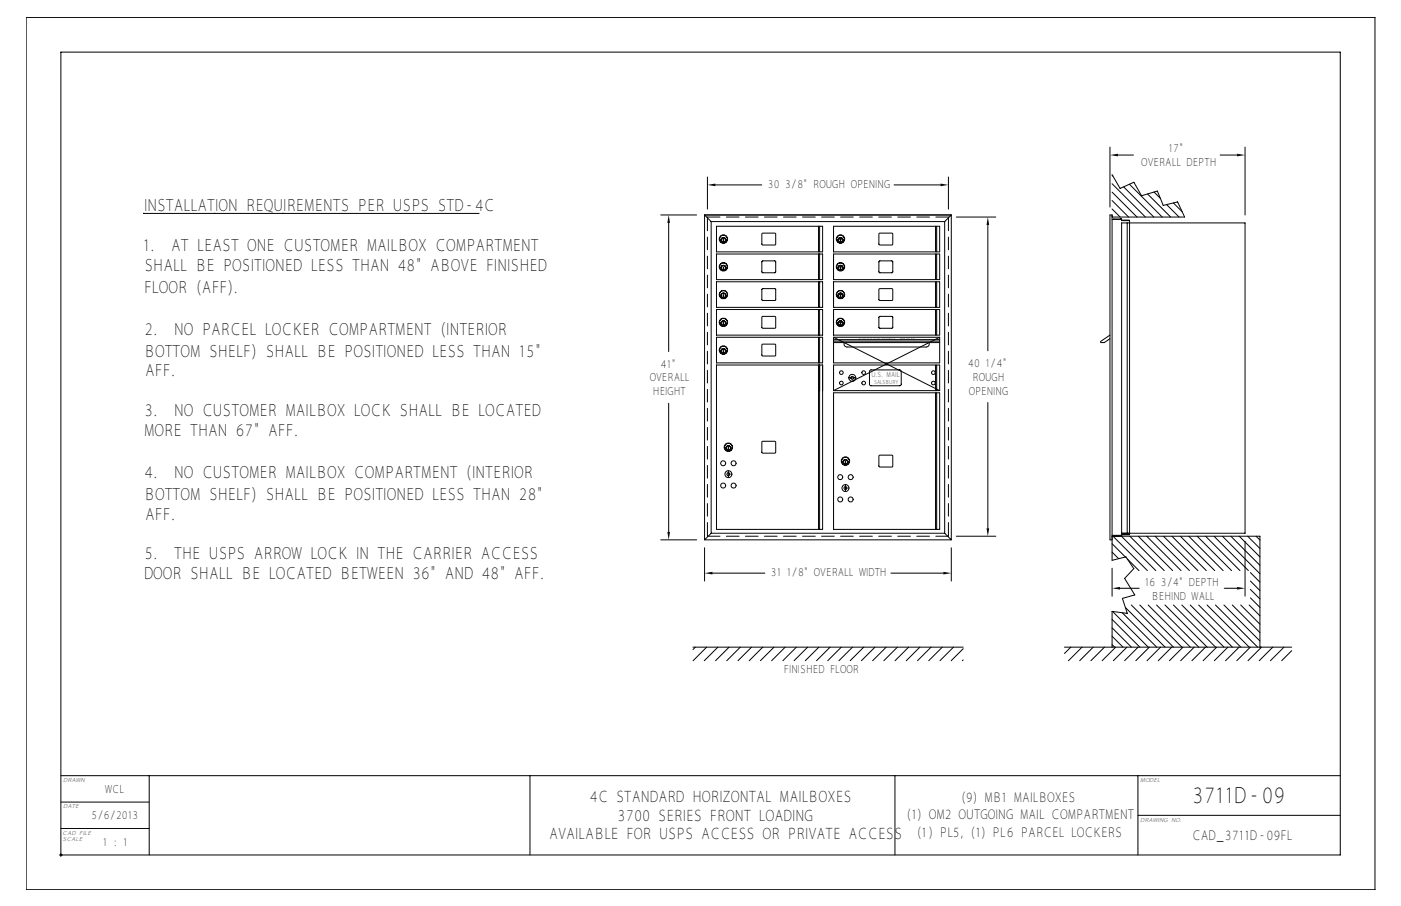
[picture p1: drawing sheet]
<svg xmlns="http://www.w3.org/2000/svg" width="432mm" height="279mm" viewBox="0 0 432 279" stroke-linecap="round" stroke-linejoin="round" font-family="sans-serif">
<g fill="none" stroke="#000" stroke-width=".31">
<path d="M8.1 5.4h415.7v269h-415.7zM218 54.6v9.9M220.5 57h14.3M275.6 57h14.3M292.3 54.6v9.9M342.1 45.4v18.5M342.8 59.3l7.6 7.6M342.8 56.7l10.2 10.2M342.8 54.1l.2 .3M342.8 53.9l2.4 4.2 4.3-1.9 2.3 4.2 4.9-1.5 1.8 4.5 4.5-1.1 2.1 4.6h-22.3M344.5 47.8h4.8M346.3 57.6l9.3 9.3"/>
<path d="M348.1 56.8l10.1 10.1M353.7 59.8l7.1 7.1M355.7 59.2l1.9 2M376.1 47.8h5.2M383.7 45.4v20.9M44.4 65.8h-.3h103.7M203.6 66.3h11.1M206.1 68.7v39.7M217.2 66.3h76v100.2l-2-2.1M217.2 66.3h76l-2 2M217.2 66.3v100.2M217.2 66.3l2 2"/>
<path d="M218 66.9v.3M219.2 68.3v96.1h72M219.2 68.3h72M220.8 69.8h32.7v7.9h-32.7zM220.8 78.3h32.7v7.9h-32.7zM222.9 73.8l.1 .7zM234.9 72h4.1v3.5h-4.1zM252.3 69.8v7.9M252.3 78.3v7.9M252.6 69.8v7.9M252.6 78.3v7.9M256.9 69.8h32.7v7.9h-32.7z"/>
<path d="M256.9 78.3h32.7v7.9h-32.7zM258.6 73.7h.9M259 73.8v.7l.1-.7M259 73.2v1M271 72h4.1v3.5h-4.1zM288.3 69.8v7.9M288.3 78.3v7.9M288.7 69.8v7.9M288.7 78.3v7.9M291.2 68.3v96.1M292.3 66.9v.3M294.8 66.9h12.1"/>
<path d="M304.5 69.4v38.8M342.8 64.4l2.4 2.5M342.8 61.8l5 5.1M343.3 67.7v-.2h2.4v.5h2.4M345.4 67.5v.2M345.4 67.5v.2h-2.6M345.7 68.7h38v95.7h-38zM346 68v-.1h2.1v.1M347.4 68.7v95.7M348.1 68v96.9h-2.1v-.2M359.6 63.1l3.8 3.8M361.6 62.6l2.7 2.7"/>
<path d="M220.8 86.9h32.7v7.9h-32.7zM220.8 95.5h32.7v7.9h-32.7zM222.9 90.9l.1 .7zM222.9 82.3l.1 .8zM222.9 99.5l.1 .7zM234.9 89.1h4.1v3.5h-4.1zM234.9 80.5h4.1v3.5h-4.1zM234.9 97.7h4.1v3.4h-4.1zM252.3 86.9v7.9M252.3 95.5v7.9M252.6 86.9v7.9M252.6 95.5v7.9"/>
<path d="M256.9 86.9h32.7v7.9h-32.7zM256.9 95.5h32.7v7.9h-32.7zM258.6 90.8h.9M258.6 82.3h.9M258.6 99.4h.9M259 90.9l.1 .7zM259 82.3l.1 .8zM259 99.5l.1 .7zM259 81.8v1M259 90.4v.9M259 98.9v1M271 89.1h4.1v3.5h-4.1z"/>
<path d="M271 80.5h4.1v3.5h-4.1zM271 97.7h4.1v3.4h-4.1zM288.3 86.9v7.9M288.3 95.5v7.9M288.7 86.9v7.9M288.7 95.5v7.9M220.8 112.6v50.7h32.7v-50.7M220.8 104h32.7v7.9h-32.7zM220.8 112.6h32.7M220.8 112.6v7.9M222.9 108l.1 .7zM234.9 106.2h4.1v3.5h-4.1z"/>
<path d="M252.3 104v7.9M252.3 112.6v50.7M252.6 104v7.9M252.6 112.6v50.7M253.5 112.6v7.9M256.9 105.6h32.7M256.9 104v7.9h32.7v-7.9M256.9 104l32.7 16.5M256.9 105.2h32.7M256.9 104.7h32.7M256.9 104h32.7M260.2 105.6a.95 .95 0 0 0 .9 1.4h24.4a.95 .95 0 0 0 .8-1.4"/>
<path d="M261.6 116.5h2.1M268.1 114.2l9.4-.1 .3 .5-.1 4.1-.4 .3-9-.1-.3-.4zM288.3 112.6v7.9M288.7 112.6v7.9M289.6 104l-32.7 16.5M342.1 103.4l-2.9 2.1 1.1 .1 1.8-1.1M206.1 124.4v39.6M224.4 138l.2 .7zM234.9 136.2h4.1v3.5h-4.1zM256.9 120.5v-7.9h32.7v7.9M256.9 121.1h32.7v42.2h-32.7zM256.9 120.5h32.7"/>
<path d="M288.3 121.1v42.2M288.7 121.1v42.2M304.5 124.1v38.8M224.5 145.2v2.1M260.5 142.2l.1 .8zM260.6 149.4v2.2M271 140.5h4.1v3.4h-4.1zM203.6 166.5h11.1M217.2 168.9v10.3M218 165.1v.3M219.2 164.4l-2 2.1h76M219.6 176.8h16.1"/>
<path d="M274.6 176.8h16.1M292.3 165.1v.3M293.2 168.9v10.3M294.8 165.4h12.1M342.8 166.5h-.7v-100.2h.7v106.5l4.2-1.1 2.5 3.7-2.9 3 3.1 5.1-3.8 1 1.6 4.7-4.7-.7v11.1M342.8 170.3l2 2M342.8 167.7l4.1 4.1M342.8 175.2v8.7M342.8 165.4h45.5v34.2M343 165.4l10.6 10.6M343.3 165.1v.2h2.1v-.2M345.6 165.4l10.6 10.6"/>
<path d="M347.4 172.3l3.6 3.7M348.1 164.7h-2.4v.6l-2.9-.2M348.2 165.4l10.6 10.6M350.8 165.4l10.6 10.6M353.4 165.4l10.6 10.6M356 165.4l10.6 10.6M358.6 165.4l10.6 10.6M361.2 165.4l10.6 10.6M363.8 165.4l10.6 10.6M366.4 165.4l10.6 10.6M369 165.4l10.6 10.6M371.6 165.4l10.6 10.6"/>
<path d="M374.2 165.4l10.6 10.6M376.8 165.4l11.5 11.5M379.4 165.4l8.9 8.9M381.9 165.4l6.4 6.3M383.7 166.9v17M384.5 165.4l3.8 3.7M385.4 179.2l2.9 2.9M385.4 176.6l2.9 2.9M387.1 165.4l1.2 1.2M213.6 199.6h83.3M214.3 199.6l-.7 .7M217.8 199.6l-4.2 4.2"/>
<path d="M221.3 199.6l-4.2 4.2M224.7 199.6l-4.2 4.2M228.2 199.6l-4.2 4.2M231.6 199.6l-4.2 4.2M235.1 199.6l-4.2 4.2M238.5 199.6l-4.1 4.2M242 199.6l-4.2 4.2M245.5 199.6l-4.2 4.2M248.9 199.6l-4.2 4.2M252.4 199.6l-4.2 4.2M255.8 199.6l-4.1 4.2M259.3 199.6l-4.2 4.2"/>
<path d="M262.8 199.6l-4.2 4.2M266.2 199.6l-4.2 4.2M269.7 199.6l-4.2 4.2M273.1 199.6l-4.2 4.2M276.6 199.6l-4.2 4.2M280 199.6l-4.1 4.2M283.5 199.6l-4.2 4.2M287 199.6l-4.2 4.2M290.4 199.6l-4.2 4.2M293.9 199.6l-4.2 4.2M328.1 199.6h70M330 199.6l-1.9 1.9"/>
<path d="M333.5 199.6l-4.2 4.2M336.9 199.6l-4.1 4.2M340.4 199.6l-4.2 4.2M342.8 198.8l.7 .8M342.8 196.2l3.3 3.4M342.8 193.6l5.9 6M342.8 191l8.5 8.6M342.9 188.6l11 11M343.9 199.6l-4.2 4.2M345.2 181.4h5.9M345.9 189l10.6 10.6M346.8 187.3l12.3 12.3"/>
<path d="M347.3 199.6l-4.2 4.2M348.7 186.6l13 13M350.8 199.6l-4.2 4.2M351.3 186.6l13 13M353.9 186.6l13 13M354.2 199.6l-4.1 4.2M356.5 186.6l13 13M357.7 199.6l-4.2 4.2M359.1 186.6l13 13M361.2 199.6l-4.2 4.2M361.7 186.6l13 13M364.2 186.6l13 13"/>
<path d="M364.6 199.6l-4.2 4.2M366.8 186.6l13 13M368.1 199.6l-4.2 4.2M369.4 186.6l13 13M371.5 199.6l-4.2 4.2M372 186.6l13 13M374.6 186.6l13 13M375 199.6l-4.2 4.2M377.2 186.6l11.1 11.1M377.3 181.4h4M378.4 199.6l-4.1 4.2M379.8 186.6l8.5 8.5"/>
<path d="M381.9 199.6l-4.2 4.2M382.4 186.6l5.9 5.9M385 186.6l3.3 3.3M385.4 199.6l-4.2 4.2M385.4 184.4l2.9 2.9M385.4 181.8l2.9 2.9M388.8 199.6l-4.2 4.2M392.3 199.6l-4.2 4.2M395.7 199.6l-4.1 4.2M296.9 200.1l-3.7 3.7M296.9 203.5l-.3 .3M398.1 200.7l-3.1 3.1"/>
<path d="M18.8 239.2h394.3M46 239.2v24.5M163.3 239.2v24.5M275.8 239.2v24.5M350.7 239.2v24.5M18.8 247.4h27.2M18.8 255.5h27.2M53.8 243.6l.7-.5 1.2-.3h55.3a2.68 2.68 0 0 1 2.7 2.7v6.3a2.68 2.68 0 0 1-2.7 2.7h-55.3a2.68 2.68 0 0 1-2.7-2.7v-6.7zM54.1 243.9l.5-.4 1.1-.3h55.3a2.29 2.29 0 0 1 2.3 2.3v6.3a2.29 2.29 0 0 1-2.3 2.3h-55.3a2.29 2.29 0 0 1-2.3-2.3v-6.7zM54.3 244.1l1.4-.5h55.3a1.91 1.91 0 0 1 1.9 1.9v6.3a1.91 1.91 0 0 1-1.9 1.9h-55.3a1.91 1.91 0 0 1-1.9-1.9v-6.3zM55 244.8l.7-.3h55.3l.6 .3 .3 .7v6.3l-.3 .7-.6 .3h-55.3l-.7-.3-.3-.7v-6.3zM55.1 246.4h1.7"/>
<path d="M55.1 249.4h5.9M55.1 249.8h1.2M55.1 250.2h1.3M55.1 250.6h1.4M55.1 251h1.8M55.1 246.8h1.4M55.1 247.1h1.3M55.1 247.5h1.2M55.1 247.9h1.2M55.1 248.3h1.3M55.1 248.7h1.4M55.1 249.1h1.7"/>
<path d="M55.1 251.4h56.5M55.1 251.7h56.5M55.1 245.6h56.5M55.1 246h56.5M55.2 252.1h56.3M55.2 245.2h56.3M55.6 252.4h55.5M55.6 244.9h55.5M55.7 244.9l-.4 .2-.2 .4v6.3l.2 .4 .4 .2M56.3 247.5a1.55 1.55 0 0 0 1.4 2M56.3 249.4a1.48 1.48 0 0 0 1.4 1.9M56.5 249.4l.2 1 .7 .6h3.9a1.52 1.52 0 0 0 1.3-1.5 1.52 1.52 0 0 0-1.3-1.4h-2.9l-.3-.3 .3-.3h2.3l.3 .4h1.5l-.1-1-.5-.5-4.2-.1a1.52 1.52 0 0 0-1.2 1.5 1.52 1.52 0 0 0 1.2 1.4h3l.3 .3-.3 .3h-2.3l-.3-.4"/>
<path d="M57.7 246.1a1.4 1.4 0 0 0-1.4 1.4M58.3 249.8h2.5M58.3 247.8h2.4M61.3 246.1a1.4 1.4 0 0 1 1.4 1.4M62.2 246.4h2.3M62.4 248.3h1.1M62.5 246.8h1.8M62.6 248.7h.7M62.7 247.1h1.4M62.7 249.1h.4M62.7 247.5h1.2M62.7 247.9h1"/>
<path d="M64.2 251.1l.5-.9h2.6l.5 .9M64.3 251h3.4M64.5 250.6h3M64.6 246.2l-1.9 3.5-.1-1.1-.5-.5h.6v-.6M64.8 246.3h2.4l2.5 4.7h-1.7l-.7-1.2h-2.7l-.6 1.2h-1.8zM66 247.7l.3 .6h-.6zM66 247.3l.7 1.4h-1.5zM67.4 246.2l2.3 4.4v-4.3M67.5 246.4h2.2M67.7 246.8h2M67.9 247.1h1.8M68.1 247.5h1.6"/>
<path d="M68.3 247.9h1.4M68.5 248.3h1.2M68.7 248.7h1M68.9 249.1h.8M69.1 249.4h.6M69.3 249.8h.4M69.9 246.3h1.5v3.5h3.9v1.2h-5.4zM71.6 246.8h3.9M71.6 247.1h3.7M71.6 247.5h3.7M71.6 247.9h3.7M71.6 248.3h3.7"/>
<path d="M71.6 248.7h3.8M75.3 247.5v.8l.4 .8h-4.1M75.5 251v-.4l.5 .5 .7 .2M75.8 246.4h-4.2v3h3.7M75.8 246.6l.9-.3h3.9l.7 .6 .2 1h-1.6l-.3-.4h-2.3l-.3 .3 .3 .3h3a1.52 1.52 0 0 1 1.2 1.4 1.52 1.52 0 0 1-1.2 1.5l-4.2-.1-.4-.5-.2-1h1.5l.3 .4h2.3l.3-.3-.3-.3h-2.9a1.56 1.56 0 0 1-.9-2.6zM76.7 246.1a1.4 1.4 0 0 0-1.4 1.4M77.2 249.8h2.6M77.4 249.4h2.2M77.5 247.9h2.1M80.3 246.1a1.4 1.4 0 0 1 1.4 1.4M81.1 251h1.1M81.2 246.4h1"/>
<path d="M81.3 248.3h.9M81.5 250.6h.7M81.5 246.8h.7M81.6 248.7h.6M81.6 250.2h.6M81.6 247.1h.6M81.7 249.1h.5M81.7 247.5v.6h-.7a1.77 1.77 0 0 1 .7 1.8 1.77 1.77 0 0 1-1.4 1.4M81.7 249.4h.5M81.7 249.8h.5M81.7 247.5h.5M81.7 247.9h.5"/>
<path d="M82.2 246.3v4.7M84 249.2h2.6l.3 .4-.3 .3h-2.6zM84 247.4h2.6l.3 .3-.3 .4h-2.6zM84.2 247.6l2.5 .1-2.5 .2zM86.6 249.7v-.3h-2.4v.3h2.4M87.1 246.3a1.44 1.44 0 0 1 1 2.3 1.49 1.49 0 0 1-.9 2.4h-4.8v-4.7h4.8M87.1 246.1a1.4 1.4 0 0 1 1.4 1.4M88 246.4h1.2M88.1 251h1.7M88.3 246.8h.9M88.4 250.6h1M88.5 248.3h.7"/>
<path d="M88.5 248.7h.7M88.5 247.1h.7M88.5 247.9h.7M88.5 247.9l-.1 .6a1.69 1.69 0 0 1-1.2 2.8M88.5 247.5h.7M88.5 247.5v.4M88.6 250.2h.7M88.6 249.1h.6M88.6 249.4h.6M88.6 249.8h.6M89.2 246.3v3.5a1.4 1.4 0 0 0 1.4 1.5M89.4 246.3h1.6v3.3l.3 .3 3-.1 .1-3.5h1.5l-.1 4.1-.5 .5-.6 .1-4.7-.1-.4-.5-.2-.6z"/>
<path d="M91.2 246.3l.1 3.4h2.9v-3.4M91.2 246.4h3M91.2 249.4h3M91.2 246.8h3M91.2 247.1h3M91.2 247.5h3M91.2 247.9h3M91.2 248.3h3M91.2 248.7h3M91.2 249.1h3M95.6 251h1.2M95.9 250.6h.9"/>
<path d="M96.1 250.2h.7M96.1 246.3v3.5a1.4 1.4 0 0 1-1.4 1.5M96.1 246.4h.7M96.1 249.4h.7M96.1 249.8h.7M96.1 246.8h.7M96.1 247.1h.7M96.1 247.5h.7M96.1 247.9h.7M96.1 248.3h.7M96.1 248.7h.7M96.1 249.1h.7"/>
<path d="M96.8 246.3v4.7M98.6 247.4h2.7l.2 1.1-.3 .2h-2.6zM98.8 247.6h2.4l.1 .8-2.5 .1zM98.8 250.2h2.5M98.8 250.6h2.5M98.8 251h2.5M98.8 247.9h2.5M98.8 248.3h2.5M101.3 250.2l-2.5-.1v.9M101.3 250.2v.8M101.8 246.1a1.4 1.4 0 0 1 1.4 1.4M102.9 246.4l2.7 3.2v1.4"/>
<path d="M103 248.6v.2a.48 .48 0 0 0-.3 .5 .48 .48 0 0 0 .3 .4v1.3h-1.5v-.9l-.3-.3h-2.6v1.2h-1.5v-4.7h4.7l.9 .3a2.15 2.15 0 0 1 .3 2M103 246.3h2.1l1.5 1.8 1.6-1.8h2l-2.8 3.2v1.5h-1.6v-1.5zM103.1 249.4h2.4M103.1 249.1h2.1M103.2 247.1h.3M103.2 249.8h2.4M103.2 248.6l-.2 .7 .2 1.7M103.2 250.2h2.4M103.2 250.6h2.4M103.2 251h2.4M103.2 247.5h.6M103.2 247.9h1"/>
<path d="M103.2 248.3h1.3M103.2 247.5v1.2h1.6M105.2 246.1l1.4 1.6 1.4-1.6M105.4 246.4h2.4M105.8 246.8h1.7M106.1 247.1h1M106.4 247.5h.4M107.6 249.8h4M107.6 250.2h4M107.6 250.6h4M107.6 251h4M107.7 249.4h3.9"/>
<path d="M108 249.1h3.6M108.4 248.7h3.2M108.7 248.3h2.9M109 247.9h2.6M109.4 247.5h2.2M109.7 247.1h1.9M110 246.8h1.6M111 244.9l.4 .2 .2 .4v6.3l-.2 .4-.4 .2M111.6 246.4h-1.2l-2.8 3.2v1.4M350.7 251.4h62.4M18.3 263.7h394.8v-247.6h-394.3v248.1"/>
<circle cx="223" cy="73.7" r="1.19"/>
<circle cx="223" cy="74" r=".7"/>
<circle cx="223" cy="73.7" r="1.28"/>
<circle cx="223" cy="74" r=".76"/>
<circle cx="223" cy="74" r=".73"/>
<circle cx="259" cy="73.7" r="1.28"/>
<circle cx="259" cy="74" r=".76"/>
<circle cx="259" cy="74" r=".7"/>
<circle cx="259" cy="74" r=".73"/>
<circle cx="259" cy="73.7" r="1.19"/>
<circle cx="223" cy="99.7" r=".73"/>
<circle cx="223" cy="82.3" r="1.19"/>
<circle cx="223" cy="99.4" r="1.19"/>
<circle cx="223" cy="90.8" r="1.19"/>
<circle cx="223" cy="99.7" r=".7"/>
<circle cx="223" cy="82.3" r="1.28"/>
<circle cx="223" cy="99.4" r="1.28"/>
<circle cx="223" cy="90.8" r="1.28"/>
<circle cx="223" cy="82.6" r=".73"/>
<circle cx="223" cy="99.7" r=".76"/>
<circle cx="223" cy="82.6" r=".76"/>
<circle cx="223" cy="91.1" r=".76"/>
<circle cx="223" cy="91.1" r=".7"/>
<circle cx="223" cy="82.6" r=".7"/>
<circle cx="223" cy="91.1" r=".73"/>
<circle cx="259" cy="99.7" r=".7"/>
<circle cx="259" cy="82.6" r=".7"/>
<circle cx="259" cy="90.8" r="1.28"/>
<circle cx="259" cy="91.1" r=".76"/>
<circle cx="259" cy="91.1" r=".73"/>
<circle cx="259" cy="82.3" r="1.28"/>
<circle cx="259" cy="99.4" r="1.28"/>
<circle cx="259" cy="90.8" r="1.19"/>
<circle cx="259" cy="91.1" r=".7"/>
<circle cx="259" cy="82.6" r=".73"/>
<circle cx="259" cy="82.6" r=".76"/>
<circle cx="259" cy="99.7" r=".76"/>
<circle cx="259" cy="99.4" r="1.19"/>
<circle cx="259" cy="82.3" r="1.19"/>
<circle cx="259" cy="99.7" r=".73"/>
<circle cx="223" cy="108" r="1.19"/>
<circle cx="223" cy="108.3" r=".7"/>
<circle cx="223" cy="108.3" r=".76"/>
<circle cx="223" cy="108" r="1.28"/>
<circle cx="223" cy="108.3" r=".73"/>
<circle cx="259.3" cy="118.1" r=".56"/>
<circle cx="259.3" cy="114.9" r=".56"/>
<circle cx="262.7" cy="116.5" r=".46"/>
<circle cx="262.7" cy="116.5" r="1.07"/>
<circle cx="266.2" cy="118.1" r=".56"/>
<circle cx="266.2" cy="114.9" r=".56"/>
<circle cx="287.7" cy="118.1" r=".56"/>
<circle cx="287.7" cy="114.9" r=".56"/>
<circle cx="224.5" cy="137.9" r="1.19"/>
<circle cx="224.5" cy="138.2" r=".7"/>
<circle cx="224.5" cy="138.2" r=".76"/>
<circle cx="224.5" cy="138.2" r=".73"/>
<circle cx="224.5" cy="137.9" r="1.28"/>
<circle cx="222.9" cy="149.7" r=".76"/>
<circle cx="222.9" cy="142.9" r=".76"/>
<circle cx="224.5" cy="146.2" r=".46"/>
<circle cx="224.5" cy="146.2" r="1.07"/>
<circle cx="226.1" cy="142.9" r=".76"/>
<circle cx="226.1" cy="149.7" r=".76"/>
<circle cx="259" cy="147.1" r=".76"/>
<circle cx="259" cy="154" r=".76"/>
<circle cx="260.6" cy="150.5" r="1.07"/>
<circle cx="260.6" cy="142.5" r=".7"/>
<circle cx="260.6" cy="142.5" r=".73"/>
<circle cx="260.6" cy="142.5" r=".76"/>
<circle cx="260.6" cy="142.2" r="1.28"/>
<circle cx="260.6" cy="142.2" r="1.19"/>
<circle cx="260.6" cy="150.5" r=".46"/>
<circle cx="262.2" cy="147.1" r=".76"/>
<circle cx="262.2" cy="154" r=".76"/>
</g>
<path d="M218 57l2.5-.4v.8zM289.9 56.6l2.4 .4-2.4 .4zM342.1 47.8l2.4-.4v.8zM381.3 47.4l2.4 .4-2.4 .4zM206.1 66.3l.4 2.4h-.8zM304.5 66.9l.4 2.5h-.8zM205.7 164h.8l-.4 2.5zM217.2 176.8l2.4-.5v.9zM290.7 176.3l2.5 .5-2.5 .4zM304.1 162.9h.8l-.4 2.5zM342.8 181.4l2.4-.4v.8zM381.3 181l2.4 .4-2.4 .4z" fill="#000"/>
<path d="M218 165.4v-98.5M292.3 165.4v-98.5" fill="none" stroke="#000" stroke-width=".31" stroke-dasharray="3.9 2" stroke-dashoffset="-.3"/>
<path d="M218 66.9h74.3M218 165.4h74.3" fill="none" stroke="#000" stroke-width=".31" stroke-dasharray="3.9 2"/>
<path d="M47.7 240.5h112.4v21.1h-112.4z" fill-rule="evenodd" fill="#fff"/>
<text font-size="6.9" x="367.4" y="247.8">3711D-09</text>
<g font-size="5.2">
<text x="44.4" y="65.1">INSTALLATION REQUIREMENTS PER USPS STD-4C</text>
<text x="44.1" y="77.3">1.</text>
<text x="52.8" y="77.3">AT LEAST ONE CUSTOMER MAILBOX COMPARTMENT</text>
<text x="44.5" y="83.4">SHALL BE POSITIONED LESS THAN 48&quot; ABOVE FINISHED</text>
<text x="44.4" y="90.2">FLOOR (AFF).</text>
<text x="44.5" y="103.2">2.</text>
<text x="53.7" y="103.2">NO PARCEL LOCKER COMPARTMENT (INTERIOR</text>
<text x="44.4" y="110">BOTTOM SHELF) SHALL BE POSITIONED LESS THAN 15&quot;</text>
<text x="44.8" y="116.1">AFF.</text>
<text x="44.5" y="128.3">3.</text>
<text x="53.7" y="128.3">NO CUSTOMER MAILBOX LOCK SHALL BE LOCATED</text>
<text x="44.4" y="134.4">MORE THAN 67&quot; AFF.</text>
<text x="44.5" y="147.4">4.</text>
<text x="53.7" y="147.4">NO CUSTOMER MAILBOX COMPARTMENT (INTERIOR</text>
<text x="44.4" y="154.2">BOTTOM SHELF) SHALL BE POSITIONED LESS THAN 28&quot;</text>
<text x="44.8" y="160.3">AFF.</text>
<text x="44.5" y="172.5">5.</text>
<text x="53.7" y="172.5">THE USPS ARROW LOCK IN THE CARRIER ACCESS</text>
<text x="44.4" y="178.6">DOOR SHALL BE LOCATED BETWEEN 36&quot; AND 48&quot; AFF.</text>
</g>
<g font-size="4.8">
<text x="181.8" y="247.4">4C STANDARD HORIZONTAL MAILBOXES</text>
<text x="190.4" y="253.2">3700 SERIES FRONT LOADING</text>
<text x="169.2" y="258.9">AVAILABLE FOR USPS ACCESS OR PRIVATE ACCESS</text>
</g>
<g font-size="4.1">
<text x="296.2" y="247.2">(9) MB1 MAILBOXES</text>
<text x="279.4" y="252.7">(1) OM2 OUTGOING MAIL COMPARTMENT</text>
<text x="282.6" y="258.1">(1) PL5, (1) PL6 PARCEL LOCKERS</text>
<text x="367.4" y="259">CAD_3711D-09FL</text>
</g>
<g font-size="3.5">
<text x="360.2" y="47">17&quot;</text>
<text x="351.7" y="51.1">OVERALL DEPTH</text>
<text x="236.7" y="57.8">30 3/8&quot; ROUGH OPENING</text>
<text x="203.7" y="113.5">41&quot;</text>
<text x="298.4" y="113.3">40 1/4&quot;</text>
<text x="200.2" y="117.6">OVERALL</text>
<text x="299.7" y="117.6">ROUGH</text>
<text x="201.2" y="121.7">HEIGHT</text>
<text x="298.6" y="121.7">OPENING</text>
<text x="237.6" y="177.6">31 1/8&quot; OVERALL WIDTH</text>
<text x="352.8" y="180.6">16 3/4&quot; DEPTH</text>
<text x="354.9" y="184.9">BEHIND WALL</text>
<text x="241.6" y="207.4">FINISHED FLOOR</text>
<text x="32.5" y="244.5">WCL</text>
<text x="28.2" y="252.6">5/6/2013</text>
<text x="31.7" y="260.8">1 : 1</text>
</g>
<text font-size="2.2" x="268.6" y="116.4">U.S. MAIL</text>
<g font-size="1.8">
<text x="19.5" y="241.2">DRAWN</text>
<text x="351.5" y="241.2">MODEL</text>
<text x="19.5" y="249.3">DATE</text>
<text x="19.2" y="257.5">CAD FILE</text>
<text x="351.5" y="253.4">DRAWING NO.</text>
<text x="19.3" y="259.5">SCALE</text>
</g>
<text font-size="1.7" x="269.4" y="118.3">SALSBURY</text>
<g font-size=".5">
<text x="264.7" y="104.6">OUTGOING</text>
<text x="277.4" y="104.6">MAIL</text>
</g>
</svg>
